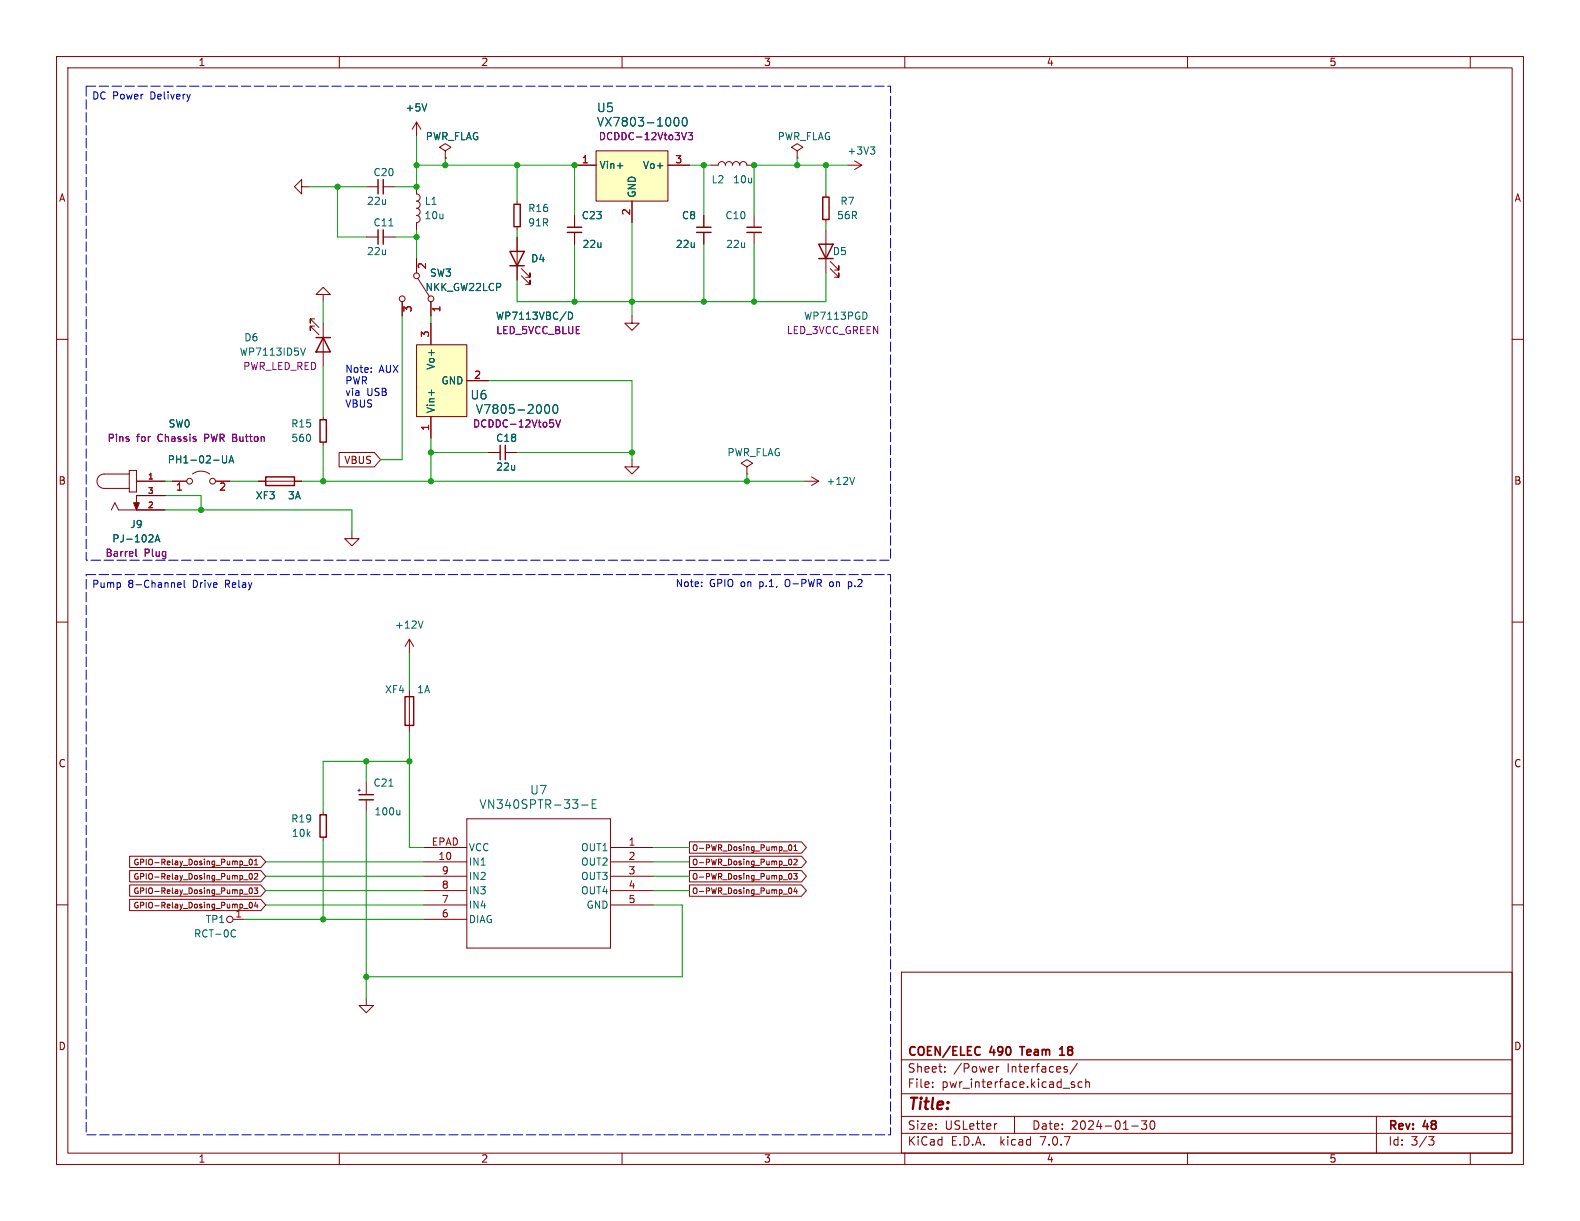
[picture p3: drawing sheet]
<svg xmlns="http://www.w3.org/2000/svg" width="279mm" height="216mm" viewBox="0 0 279 216" stroke-linecap="round" stroke-linejoin="round" font-family="sans-serif">
<g fill="none" stroke="#840000" stroke-width=".18">
<path d="M10 10h259.4v195.9h-259.4zM12 12h255.4v191.9h-255.4zM60 10v2M110 10v2M160 10v2M210 10v2M260 10v2M53.3 33v1.3l-1.2-1.3 1.2-1.2v1.2h1.3M64.8 33h2.1M67.8 33h2M73.7 33v1.3a.64 .64 0 0 1 .6 .6 .64 .64 0 0 1-.6 .7 .64 .64 0 0 1 .6 .6 .64 .64 0 0 1-.6 .6 .64 .64 0 0 1 .6 .7 .64 .64 0 0 1-.6 .6 .64 .64 0 0 1 .6 .6 .64 .64 0 0 1-.6 .7v1.2M73.7 21.6v2.5"/>
<path d="M73.7 21.6l.7 1.3M73.7 21.6l-.8 1.3M78.7 26.7l-1-.7 1-.6 1.1 .6-1.1 .7v1.2M78.7 27.9h.1M91.4 35.6v.5M101.6 29.2h3.8M101.6 38.1v2.1M105.4 26.7h12.7v8.9h-12.7zM111.8 35.6v3.8M118.1 29.2h3.8M124.5 38.1v2.1M125.7 29.2h1.3a.64 .64 0 0 1 .6-.6 .64 .64 0 0 1 .7 .6 .64 .64 0 0 1 .6-.6 .64 .64 0 0 1 .6 .6 .64 .64 0 0 1 .7-.6 .64 .64 0 0 1 .6 .6 .64 .64 0 0 1 .6-.6 .64 .64 0 0 1 .7 .6h1.2"/>
<path d="M133.3 38.1v2.1M141 26.7l-1-.7 1-.6 1 .6-1 .7v1.2M141 27.9h.1M146 34.3v.5M146 38.8v.6M149.9 29.2h2.5M151.1 28.4l1.3 .8M152.4 29.2l-1.3 .8M10 60h2M55.6 56.4h-.7v.8v-.8l1.5 1.5M55.6 57.7h-.7v.7v-.7l1.5 1.5M57.1 52.1h1.3l-1.3-1.3-1.2 1.3h1.2v1.2"/>
<path d="M57.1 57.2v7.6M64.8 41.9h2.1M67.8 41.9h2M71.1 53.3v2.6M73.7 45.7v2.6M73.9 49.3l2 3.2M76.2 53.3v2.6M76.2 57.2v3.8M91.4 40.1v.5M91.4 41.9v7.6M92.2 48.8l1.5 1.5v-.8v.8h-.7M92.2 47.5l1.5 1.5v-.7v.7h-.7"/>
<path d="M101.6 41.1v2.1M111.8 55.9v1.3h1.2l-1.2 1.2-1.3-1.2h1.3M124.5 41.1v2.1M133.3 41.1v2.1M146 40.6v7.7M146.8 47.5l1.5 1.5v-.7v.7h-.7M146.8 46.2l1.5 1.6v-.8v.8h-.7M267.4 60h2M57.1 73.7v.5M57.1 78.2v.5M73.7 61h8.8v12.7h-8.8zM76.2 73.7v3.8"/>
<path d="M82.5 67.3h3.9M19.7 90.2l.6-1.3 .7 1.3h8.2M22.9 83.8h-4.5a1.27 1.27 0 0 0-1.2 1.3 1.27 1.27 0 0 0 1.2 1.3h4.5M22.9 83.2h1.2v3.8h-1.2zM24.1 85.1h5.1M29.2 87.6h-5.1v2.6M30.5 85.1h2.5M34 83.8a2.54 2.54 0 0 1 3.1 0M38.1 85.1h2.5M45.7 85.1h7.6M60 80h6.2l1.1 1.3-1.1 1.3h-6.2zM62.2 94v1.3h-1.2l1.2 1.2 1.3-1.2h-1.3"/>
<path d="M86.4 80h2M89.4 80h2M111.8 81.3v1.3h1.2l-1.2 1.2-1.3-1.2h1.3M132.1 82.6l-1-.7 1-.6 1 .6-1 .7v1.2M132.1 83.8h.1M142.2 85.1h2.6M143.5 84.3l1.3 .8M144.8 85.1l-1.3 .8M10 110h2M72.4 113l-.8 1.3M72.4 113v2.6M72.4 113l.8 1.3"/>
<path d="M267.4 110h2M64.8 138.4v2.1M72.4 121.9v7.6M10 160h2M22.9 153.9h23.2l.9 1-.9 1h-23.2zM22.9 156.5h23.2l.9 1-.9 1h-23.2zM22.9 151.4h23.2l.9 1-.9 1h-23.2zM22.9 159h23.2l.9 1-.9 1h-23.2zM43.1 155.6h.8M43.1 158.1h.8M43.1 153h.8M44.2 154.5h.1a.53 .53 0 0 1 .3 .5 .53 .53 0 0 1-.3 .5 .67 .67 0 0 1-.1-1z"/>
<path d="M44.2 152l.1-.1a.53 .53 0 0 1 .3 .5 .53 .53 0 0 1-.3 .5 .67 .67 0 0 1-.1-.9zM44.2 157.1l.1-.1a.53 .53 0 0 1 .3 .5 .53 .53 0 0 1-.3 .5 .67 .67 0 0 1-.1-.9zM44.2 159.6l.1-.1a.53 .53 0 0 1 .3 .5 .53 .53 0 0 1-.3 .5 .67 .67 0 0 1-.1-.9zM45 157h.6l-.4 .4 .3 .1v.4l-.1 .1-.4-.1M45 154.6l.4-.1 .2 .3-.6 .7h.6M45 152.9h.6M45 152.2l.3-.3v1M45.2 159.5l-.2 .7h.6M45.5 159.9v.6M57.1 143.5v.6M57.1 148v.6M64.8 141.4v2.1"/>
<path d="M74.9 149.9h7.6M74.9 152.4h7.6M74.9 154.9h7.6M74.9 157.5h7.6M82.5 144.8h25.4v22.8h-25.4zM107.9 149.9h7.7M107.9 152.4h7.7M107.9 154.9h7.7M107.9 157.5h7.7M121.9 156.5h19.8l.9 1-.9 1h-19.8zM121.9 151.4h19.8l.9 1-.9 1h-19.8zM121.9 148.9h19.8l.9 1-.9 1h-19.8z"/>
<path d="M121.9 153.9h19.8l.9 1-.9 1h-19.8zM138.5 150.5h.8M139.6 154.5h.1a.53 .53 0 0 1 .3 .5 .53 .53 0 0 1-.3 .5 .67 .67 0 0 1-.1-1zM139.6 157.1l.1-.1a.53 .53 0 0 1 .3 .5 .53 .53 0 0 1-.3 .5 .67 .67 0 0 1-.1-.9zM139.6 152l.1-.1a.53 .53 0 0 1 .3 .5 .53 .53 0 0 1-.3 .5 .67 .67 0 0 1-.1-.9zM139.6 149.4h.1a.53 .53 0 0 1 .3 .5 .53 .53 0 0 1-.3 .5 .67 .67 0 0 1-.1-1zM140.3 154.5h.7l-.4 .3 .3 .1v.5l-.1 .1-.5-.1M140.4 152l.4-.1 .2 .3-.7 .7h.7M140.4 150.4h.6M140.4 149.7l.3-.3v1M140.6 157l-.2 .7h.6M140.9 157.3v.7"/>
<path d="M267.4 160h2M41.3 162.6h1.9M43.1 160.6h.8M64.8 176.5v1.3h1.2l-1.2 1.3-1.3-1.3h1.3M74.9 160h7.6M74.9 162.6h7.6M107.9 160h7.7M159.4 171.9h108v32h-108zM159.4 197.4h108M159.4 193.4h108M159.4 187.4h108M164.9 192.1v.2"/>
<path d="M164.9 191.4v.1M167.1 189.4v.2M167.1 188.7v.1M176.2 188.6v1M176.3 198.7l-.3 .1M176.6 188.6l-.2 .1-.2 .2M179.4 197.4v3M188.6 189.1l.2 .2-.2 .3M188.6 188.6l.1 .1M189.4 191.6l.7 .4-.2 .3-.5-.1M190 191.4l-.4-.1-.2 .2M190.5 188l-1.3 1.9"/>
<path d="M191.4 191.4l-.5-.1-.3 .3v.4l.2 .2h.6M192 191.4l.2-.1 .4 .1v.9M192 190.8v1.5M200.1 199.1h1.2M201.9 198.2h.9l-.5 .6 .4 .1v.6l-.2 .2h-.4l-.2-.2M203.6 198.3l.1-.1a.81 .81 0 0 1 .6 .6 .81 .81 0 0 1-.3 .8l-.1 .1a.81 .81 0 0 1-.6-.6 .81 .81 0 0 1 .3-.8zM243.4 197.4v6.5M60 203.9v2M110 203.9v2M159.4 200.4h108M160 203.9v2M210 203.9v2"/>
<path d="M252.6 201h1l-.5 .6 .4 .1 .1 .5-.3 .3h-.4M260 203.9v2"/>
<circle cx="71.1" cy="52.8" r=".51"/>
<circle cx="73.7" cy="48.8" r=".51"/>
<circle cx="76.2" cy="52.8" r=".51"/>
<circle cx="33.5" cy="85.1" r=".51"/>
<circle cx="37.6" cy="85.1" r=".51"/>
<circle cx="40.6" cy="162.6" r=".56"/>
</g>
<path d="M173 185.1l.3 .1M173.3 186.4l-.3 .2M180.3 185.1h.9M187.4 186.6h.8M187.4 185.5l.4-.4v1.5" fill="none" stroke="#840000" stroke-width=".3"/>
<g fill="none" stroke="#006464" stroke-width=".18">
<path d="M75.5 18.4l-.4 1.2M68.8 39.9h.7M109.2 29.3h.9M119.3 20.9l.2-.1a.83 .83 0 0 1 .6 .6 .83 .83 0 0 1-.3 .8l-.1 .1a.82 .82 0 0 1-.4-1.4zM120.8 20.9l.2-.1a.83 .83 0 0 1 .6 .6 .83 .83 0 0 1-.3 .8l-.2 .1a.82 .82 0 0 1-.3-1.4zM153.9 26h.8l-.4 .5M154.5 26.5l.2 .2v.3l-.2 .2M100.5 55.2a.64 .64 0 0 1 .8 .6 .64 .64 0 0 1-.8 .7zM153.2 55.4l.1 .3-.1 .6M54 61.5l-.4 1.3M76.3 68.9v1M96.5 71.6h.2a.83 .83 0 0 1 .6 .6 .83 .83 0 0 1-.3 .8l-.2 .1a.83 .83 0 0 1-.6-.6 .83 .83 0 0 1 .3-.9z"/>
<path d="M97.9 71.7l.2-.1a.83 .83 0 0 1 .6 .6 .83 .83 0 0 1-.3 .8l-.1 .1a.82 .82 0 0 1-.4-1.4zM27.4 95.8l.4-1.2 .5 1.2M27.5 95.5h.7M39.3 80.6v1l.3 .3 .3-.1 .2-.2v-1M40.5 81.9l.4-1.3 .4 1.3M40.6 81.5h.6M151.1 84.4l-.4 1.3M74.8 109.8l-.4 1.3M68.8 139h.7M70.7 143.2v.9M70.7 144l-.2 .1M102.8 142.4h1.2"/>
<path d="M104.7 142.1h.5M105.4 141.4h-.7v1.5h.7M41.1 164.5l.3-.1 .2 .1M41.6 165.6l-.2 .1-.3-.1"/>
</g>
<g fill="none" stroke="#840000" stroke-width=".25">
<path d="M66.9 31.8v2.5M67.8 31.8v2.5M90.9 36.1h1.1v4h-1.1zM145.5 34.8h1.1v4h-1.1zM55.9 59.7h2.5M57.1 59.7l1.3 2.5h-2.5zM66.9 40.6v2.6M67.8 40.6v2.6M90.2 44.5h2.5l-1.3 2.5zM90.2 47h2.5M100.3 40.2h2.6M100.3 41.1h2.6"/>
<path d="M123.2 40.2h2.5M123.2 41.1h2.5M132.1 40.2h2.5M132.1 41.1h2.5M144.8 43.2h2.5l-1.3 2.5zM144.8 45.7h2.5M56.6 74.2h1.1v4h-1.1zM88.4 78.7v2.6M89.4 78.7v2.6M47 84.3h5.1v1.6h-5.1zM71.6 123.2h1.6v5.1h-1.6zM56.6 144.1h1.1v3.9h-1.1z"/>
<path d="M63.5 141.4h2.5M63.5 140.5h2.5"/>
</g>
<g fill="#ffffc2" stroke="#ffffc2" stroke-width=".18">
<path d="M105.4 26.7h12.7v8.9h-12.7z"/>
<path d="M73.7 61h8.8v12.7h-8.8z"/>
</g>
<path d="M121.4 23.4l-.4 1.3M121.7 23.4h.8l-.5 .5 .4 .1v.6l-.2 .1-.5-.1M97.9 74.8v.6M98.3 74.2l.4 1.3 .4-1.3M24 97.1v1.1l.2 .2M63.3 139.7h.4" fill="none" stroke="#840084" stroke-width=".18"/>
<path d="M23.6 88.9h1l-.5 1.3z" fill="#840000" stroke="#840000" stroke-width=".18"/>
<path d="M65.7 65.7v.1M65.7 65.1v.1M31.4 103.5l.6-.2v-.2l-.4-.1-.2 .2 .1 .6h.5M32.6 102.6v1.1l.1 .2M124.1 103.6v.1M124.1 102.9v.2M146.8 102.9l-.1 .2 .1 .6M150 102.9v1.2M150 103.7h.4M150.4 102.9h-.4" fill="none" stroke="#0000c2" stroke-width=".18"/>
<path d="M15.2 15.2h142.3v83.9h-142.3zM15.2 101.6h142.3v99.1h-142.3z" fill="none" stroke="#0000c2" stroke-width=".18" stroke-dasharray="1.7 .6"/>
<g fill="none" stroke="#009600" stroke-width=".18">
<path d="M54.6 33h10.2M59.7 33v8.9h5.1M73.7 29.2h27.9v8.9M73.7 24.1v8.9h-3.9M78.7 27.9v1.3M91.4 29.2v6.4M111.8 39.4v16.5M121.9 29.2h3.8M124.5 29.2v8.9M141 27.9v1.3M146 29.2v5.1M146 39.4v1.2"/>
<path d="M149.9 29.2h-16.6v8.9M57.1 53.3v3.9M69.8 41.9h3.9M71.1 55.9v25.4h-3.8M73.7 40.6v5.1M76.2 55.9v1.3M91.4 40.6v1.3M101.6 43.2v10.1M124.5 43.2v10.1M133.3 43.2v10.1M146 48.3v5h-54.6v-3.8M57.1 64.8v8.9"/>
<path d="M57.1 78.7v6.4M76.2 77.5v7.6M86.4 67.3h25.4v14M29.2 85.1h1.3M29.2 87.6h6.4v2.6M29.2 90.2h33v3.8M40.6 85.1h5.1M53.3 85.1h88.9M76.2 80h10.2M91.4 80h20.4M132.1 83.8v1.3M72.4 115.6v6.3"/>
<path d="M64.8 134.6v3.8M72.4 134.6h-15.3v8.9M72.4 129.5v20.4h2.5M47 154.9h27.9M47 157.5h27.9M47 152.4h27.9M57.1 148.6v14M64.8 143.5v33M115.6 149.9h6.3M115.6 154.9h6.3M115.6 157.5h6.3M115.6 152.4h6.3"/>
<path d="M43.2 162.6h31.7M47 160h27.9M115.6 160h5v12.7h-55.8"/>
</g>
<g fill="#009600" stroke="#009600" stroke-width=".18">
<circle cx="78.7" cy="29.2" r=".46"/>
<circle cx="73.7" cy="29.2" r=".46"/>
<circle cx="59.7" cy="33" r=".46"/>
<circle cx="91.4" cy="29.2" r=".46"/>
<circle cx="101.6" cy="29.2" r=".46"/>
<circle cx="73.7" cy="33" r=".46"/>
<circle cx="73.7" cy="41.9" r=".46"/>
<circle cx="35.6" cy="90.2" r=".46"/>
<circle cx="57.1" cy="85.1" r=".46"/>
<circle cx="76.2" cy="85.1" r=".46"/>
<circle cx="76.2" cy="80" r=".46"/>
<circle cx="72.4" cy="134.6" r=".46"/>
<circle cx="64.8" cy="134.6" r=".46"/>
<circle cx="124.5" cy="29.2" r=".46"/>
<circle cx="146" cy="29.2" r=".46"/>
<circle cx="132.1" cy="85.1" r=".46"/>
<circle cx="133.3" cy="53.3" r=".46"/>
<circle cx="141" cy="29.2" r=".46"/>
<circle cx="133.3" cy="29.2" r=".46"/>
<circle cx="57.1" cy="162.6" r=".46"/>
<circle cx="64.8" cy="172.7" r=".46"/>
<circle cx="111.8" cy="53.3" r=".46"/>
<circle cx="111.8" cy="80" r=".46"/>
<circle cx="124.5" cy="53.3" r=".46"/>
<circle cx="101.6" cy="53.3" r=".46"/>
</g>
<text font-size="2.8" fill="#840000" x="160.4" y="196.8">Title:</text>
<g font-size="2.1" fill="#006464">
<text x="105.5" y="20">U5</text>
<text x="105.5" y="22.6">VX7803-1000</text>
<text x="83.1" y="70.8">U6</text>
<text x="84" y="73.4">V7805-2000</text>
<text x="84.7" y="143.2">VN340SPTR-33-E</text>
<text x="93.6" y="140.7">U7</text>
</g>
<g font-size="2.1" fill="#840000">
<text x="160.4" y="189.9">Sheet:</text>
<text x="160.4" y="187.1">COEN/ELEC</text>
<text x="168.6" y="189.9">/Power</text>
<text x="175.1" y="187.1">490</text>
<text x="178.1" y="189.9">Interfaces/</text>
<text x="181.2" y="187.1">Team</text>
<text x="188.7" y="187.1">18</text>
<text x="160.4" y="192.6">File:</text>
<text x="166.5" y="192.6">pwr_interface.kicad_sch</text>
<text x="160.4" y="202.8">KiCad</text>
<text x="160.4" y="200">Size:</text>
<text x="167.1" y="200">USLetter</text>
<text x="168.1" y="202.8">E.D.A.</text>
<text x="177" y="202.8">kicad</text>
<text x="182.4" y="200">Date:</text>
<text x="184.2" y="202.8">7.0.7</text>
<text x="189.4" y="200">2024-01-30</text>
<text x="245.4" y="200.2">Rev:</text>
<text x="245.4" y="202.8">Id:</text>
<text x="249.5" y="202.8">3/3</text>
<text x="251.8" y="200.2">48</text>
</g>
<g font-size="1.8" fill="#840000">
<text x="35" y="11.9">1</text>
<text x="85" y="11.9">2</text>
<text x="135" y="11.9">3</text>
<text x="185" y="11.9">4</text>
<text x="235" y="11.9">5</text>
<text x="10.3" y="35.9">A</text>
<text x="267.7" y="35.9">A</text>
<text x="60.8" y="82.2">VBUS</text>
<text x="10.3" y="85.9">B</text>
<text x="267.7" y="85.9">B</text>
<text x="10.3" y="135.9">C</text>
<text x="267.7" y="135.9">C</text>
<text x="41.5" y="162.3">1</text>
<text x="10.3" y="185.9">D</text>
<text x="267.7" y="185.9">D</text>
<text x="35" y="205.8">1</text>
<text x="85" y="205.8">2</text>
<text x="135" y="205.8">3</text>
<text x="185" y="205.8">4</text>
<text x="235" y="205.8">5</text>
</g>
<g font-size="1.8" fill="#0000c2">
<text x="16.2" y="17.9">DC Power</text>
<text x="26.7" y="17.9">Delivery</text>
<text x="61" y="66">Note:</text>
<text x="61" y="68.1">PWR</text>
<text x="61" y="70.1">via</text>
<text x="64.9" y="70.1">USB</text>
<text x="67" y="66">AUX</text>
<text x="61" y="72.1">VBUS</text>
<text x="16.2" y="104.3">Pump</text>
<text x="22.6" y="104.3">8-Channel</text>
<text x="34.2" y="104.3">Drive</text>
<text x="40.1" y="104.3">Relay</text>
<text x="119.4" y="103.9">Note:</text>
<text x="125.4" y="103.9">GPIO on</text>
<text x="134.6" y="103.9">p.1,</text>
<text x="139.3" y="103.9">O-PWR</text>
<text x="147.4" y="103.9">on</text>
<text x="150.8" y="103.9">p.2</text>
</g>
<g font-size="1.8" fill="#006464">
<text x="71.6" y="19.9">+5V</text>
<text x="75.2" y="25">PWR_FLAG</text>
<text x="137.4" y="25">PWR_FLAG</text>
<text x="149.8" y="27.5">+3V3</text>
<text x="65.9" y="31.3">C20</text>
<text x="105.9" y="30.1">Vin+</text>
<text x="112.6" y="35.1" transform="rotate(-90 112.6 35.1)">GND</text>
<text x="113.6" y="30.1">Vo+</text>
<text x="125.7" y="32.6">L2</text>
<text x="129.5" y="32.6">10u</text>
<text x="64.8" y="36.4">22u</text>
<text x="65.9" y="40.2">C11</text>
<text x="75" y="39">10u</text>
<text x="75" y="36.4">L1</text>
<text x="93.3" y="37.7">R16</text>
<text x="93.3" y="40.2">91R</text>
<text x="102.8" y="39">C23</text>
<text x="120.5" y="39">C8</text>
<text x="128.2" y="39">C10</text>
<text x="147.9" y="39">56R</text>
<text x="148.5" y="36.4">R7</text>
<text x="64.8" y="45.3">22u</text>
<text x="93.8" y="46.6">D4</text>
<text x="102.9" y="44">22u</text>
<text x="119.4" y="44">22u</text>
<text x="128.3" y="44">22u</text>
<text x="147.2" y="45.3">D5</text>
<text x="75.1" y="51.7">NKK_GW22LCP</text>
<text x="75.9" y="49.1">SW3</text>
<text x="87.6" y="56.7">WP7113VBC/D</text>
<text x="142.1" y="56.7">WP7113PGD</text>
<text x="42.3" y="63.1">WP7113ID5V</text>
<text x="43.1" y="60.6">D6</text>
<text x="77.1" y="65.5" transform="rotate(-90 77.1 65.5)">Vo+</text>
<text x="78" y="68.2">GND</text>
<text x="29.7" y="75.8">SW0</text>
<text x="51.4" y="75.8">R15</text>
<text x="77.1" y="73.2" transform="rotate(-90 77.1 73.2)">Vin+</text>
<text x="29.6" y="82.1">PH1-02-UA</text>
<text x="51.4" y="78.3">560</text>
<text x="87.6" y="78.3">C18</text>
<text x="87.6" y="83.4">22u</text>
<text x="128.5" y="80.9">PWR_FLAG</text>
<text x="45.1" y="88.5">XF3</text>
<text x="50.8" y="88.5">3A</text>
<text x="146.1" y="86">+12V</text>
<text x="22.9" y="93.6">J9</text>
<text x="19.8" y="96.1">PJ-102A</text>
<text x="69.7" y="111.4">+12V</text>
<text x="68" y="122.8">XF4</text>
<text x="73.7" y="122.8">1A</text>
<text x="65.9" y="139.3">C21</text>
<text x="51.4" y="145.6">R19</text>
<text x="51.5" y="148.2">10k</text>
<text x="66.1" y="144.4">100u</text>
<text x="82.8" y="153.3">IN1</text>
<text x="82.8" y="155.8">IN2</text>
<text x="82.8" y="150.7">VCC</text>
<text x="102.7" y="150.7">OUT1</text>
<text x="102.7" y="153.3">OUT2</text>
<text x="102.7" y="155.8">OUT3</text>
<text x="82.8" y="160.9">IN4</text>
<text x="82.8" y="158.3">IN3</text>
<text x="102.7" y="158.3">OUT4</text>
<text x="103.6" y="160.9">GND</text>
<text x="34.2" y="166">RCT-0C</text>
<text x="36.3" y="163.4">TP1</text>
<text x="82.8" y="163.4">DIAG</text>
</g>
<g font-size="1.8" fill="#a90000">
<text x="102.8" y="29">1</text>
<text x="119.3" y="29">3</text>
<text x="111.5" y="38.2" transform="rotate(-90 111.5 38.2)">2</text>
<text x="75.6" y="47.7" transform="rotate(-90 75.6 47.7)">2</text>
<text x="73.1" y="55.3" transform="rotate(-90 73.1 55.3)">3</text>
<text x="75.9" y="59.8" transform="rotate(-90 75.9 59.8)">3</text>
<text x="78.2" y="55.3" transform="rotate(-90 78.2 55.3)">1</text>
<text x="83.7" y="67.1">2</text>
<text x="75.9" y="76.3" transform="rotate(-90 75.9 76.3)">1</text>
<text x="31" y="87.1">1</text>
<text x="38.7" y="87.1">2</text>
<text x="76.2" y="149.6">EPAD</text>
<text x="111.1" y="149.6">1</text>
<text x="77.4" y="152.1">10</text>
<text x="78" y="154.7">9</text>
<text x="111.1" y="152.1">2</text>
<text x="111.1" y="154.7">3</text>
<text x="78" y="159.8">7</text>
<text x="78" y="157.2">8</text>
<text x="111.1" y="157.2">4</text>
<text x="111.1" y="159.8">5</text>
<text x="78" y="162.3">6</text>
</g>
<g font-size="1.8" fill="#840084">
<text x="105.8" y="25">DCDDC-12Vto3V3</text>
<text x="87.6" y="59.3">LED_5VCC_BLUE</text>
<text x="139" y="59.3">LED_3VCC_GREEN</text>
<text x="42.9" y="65.6">PWR_LED_RED</text>
<text x="83.5" y="75.8">DCDDC-12Vto5V</text>
<text x="18.9" y="78.3">Pins</text>
<text x="24.1" y="78.3">for</text>
<text x="28" y="78.3">Chassis</text>
<text x="36.4" y="78.3">PWR Button</text>
<text x="18.6" y="98.7">Barrel</text>
<text x="25.5" y="98.7">Plug</text>
</g>
<g font-size="1.4" fill="#a90000">
<text x="26.1" y="84.8">1</text>
<text x="26.1" y="89.9">2</text>
<text x="26.1" y="87.4">3</text>
</g>
<g font-size="1.4" fill="#840000">
<text x="23.5" y="155.7">GPIO-Relay_Dosing_Pump_02</text>
<text x="23.5" y="153.2">GPIO-Relay_Dosing_Pump_01</text>
<text x="122.3" y="153.2">O-PWR_Dosing_Pump_02</text>
<text x="122.3" y="150.7">O-PWR_Dosing_Pump_01</text>
<text x="122.3" y="155.7">O-PWR_Dosing_Pump_03</text>
<text x="23.5" y="158.3">GPIO-Relay_Dosing_Pump_03</text>
<text x="23.5" y="160.8">GPIO-Relay_Dosing_Pump_04</text>
<text x="122.3" y="158.3">O-PWR_Dosing_Pump_04</text>
</g>
<text font-size=".9" fill="#840084" x="62.9" y="140.2">+</text>
</svg>
